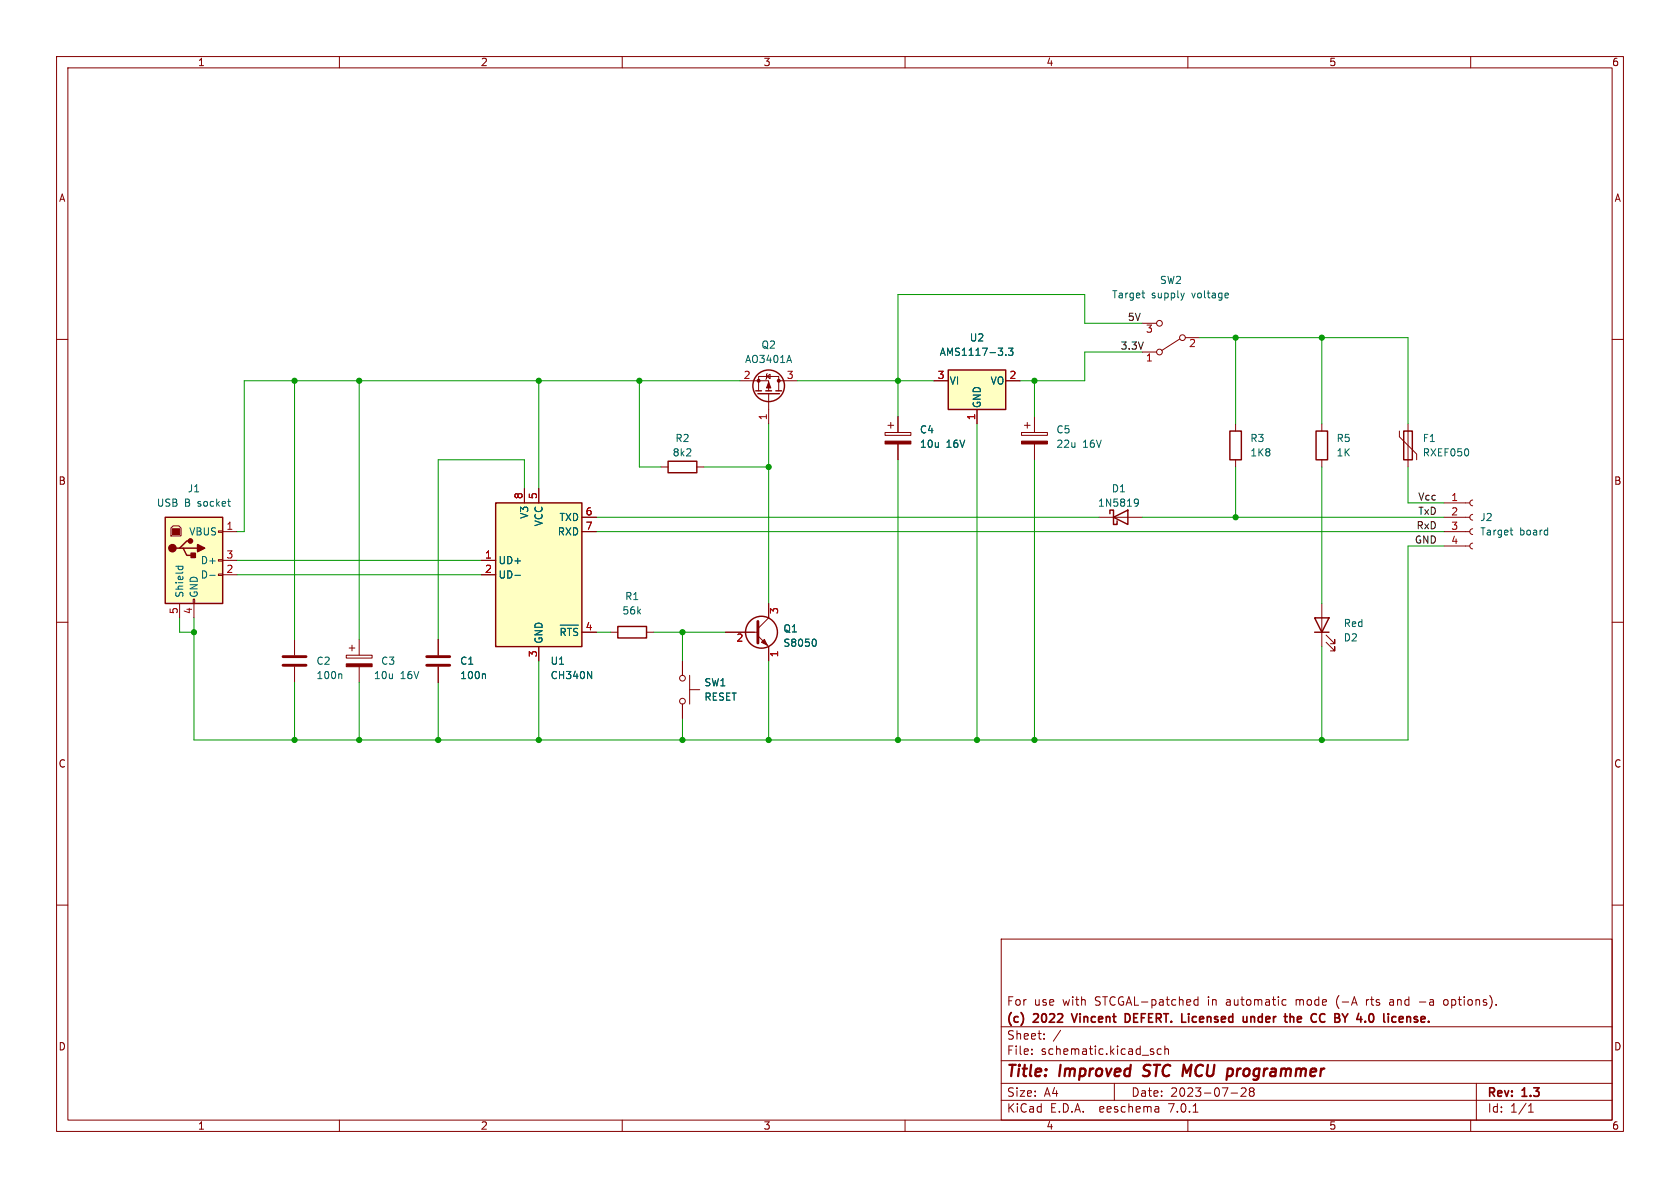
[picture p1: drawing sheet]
<svg xmlns="http://www.w3.org/2000/svg" width="297mm" height="210mm" viewBox="0 0 297 210" stroke-linecap="round" stroke-linejoin="round" font-family="sans-serif">
<g fill="none" stroke="#840000" stroke-width=".18">
<path d="M10 10h277v190h-277zM12 12h273v186h-273zM60 10v2M110 10v2M160 10v2M210 10v2M260 10v2M10 60h2M201.9 57.2h2.6M208.5 59.9l-3.1 2.1M209.5 59.7h2.6M285 60h2"/>
<path d="M130.8 67.3h5.1v1.8M134.1 69.1v-2.6h3.6v2.6M135.5 66.5l.6-.3v.7zM135.6 66l-.1 .2v.7l-.1 .2M135.9 69.6v5.3M137.7 67.3h3.3M156.5 76.5h4.5v.5h-4.5zM157 75.2h1M157.5 74.7v1M158.7 73.7v2.8M158.7 78.5v2.8M165.1 67.3h2.5"/>
<path d="M172.7 72.4v2.5M177.8 67.3h2.5M180.6 76.5h4.6v.5h-4.6zM181.1 75.2h1M181.6 74.7v1M182.9 73.7v2.8M182.9 78.5v2.8M201.9 62.2h2.6M218.4 74.9v1.3M233.7 74.9v1.3M247.4 76.2v1l3 3.1v1M248.9 74.9v7.7"/>
<path d="M30.2 93.3l.4-.3h1l.4 .3v1.4h-1.8zM38.6 98.9h.8v.3h-.8zM38.6 93.9h.8v.2h-.8zM39.4 94h2.5M39.4 99.1h2.5M85.1 99.1h2.5M92.7 86.4v2.5M95.2 86.4v2.5M102.9 94h2.5M102.9 91.4h2.5M116.8 82.6h1.3M123.2 82.6h1.3"/>
<path d="M194.3 91.4h7.6M218.4 81.3v1.3M233.7 81.3v1.3M255.3 94h4.5M255.3 96.5h4.5M255.3 91.4h4.5M255.3 88.9h4.5M260.3 96l-.3 .2-.2 .3 .2 .4 .3 .1M260.3 93.5l-.3 .1-.2 .4 .2 .3 .3 .2M260.3 90.9l-.3 .2-.2 .3 .2 .4 .3 .1M260.3 88.4l-.3 .2-.2 .3 .2 .4 .3 .1M10 110h2"/>
<path d="M31.7 106.7v2.5M34.2 105.9h.2v.8h-.2zM34.3 106.7v2.5M38.6 101.5h.8v.2h-.8zM39.4 101.6h2.5M52.1 113v2.8M52.1 117.9v2.8M61.2 115.8h4.6v.5h-4.6zM61.7 114.6h1M62.2 114v1.1M63.5 113v2.8M63.5 117.9v2.8"/>
<path d="M77.5 113v2.8M77.5 117.9v2.8M85.1 101.6h2.5M95.2 114.3v2.5M102.9 111.8h2.5M107.9 111.8h1.3M114.3 111.8h1.3M120.6 116.8v2.6M121.9 119.4v5.1M128.3 111.8h5.7M134 112.4l1.9 1.9v2.5M135.9 106.7v2.5l-1.9 1.9"/>
<path d="M233.7 106.7v7.6M234.4 113.5l1.6 1.6v-.8v.8h-.8M234.4 112.3l1.6 1.5v-.8v.8h-.8M285 110h2M120.6 124.5v2.5M121.9 121.9h1.8M10 160h2M285 160h2M177 166h108v32h-108zM211.8 176.2v1.5M211.8 176.8l-.4-.1-.3 .3v.4l.1 .2h.6M226.6 177.4l.3 .3 .5-.1"/>
<path d="M227.4 176.8l-.5-.1-.3 .3M264.5 177.6v.1M60 198v2M110 198v2M160 198v2M177 194.5h108M177 191.5h108M177 187.5h108M177 181.5h108M182.4 186.3v.1M182.4 185.5v.1M184.6 183.6v.1"/>
<path d="M184.6 182.8v.1M197 191.5v3M203.8 185.9l.2 .2-.2 .3M203.8 185.4l.1 .1M204.6 195.6l.3 .2v.8M204.9 196.5l-.5 .1M204.9 196h-.5M205.3 185.5l-.4-.1-.3 .3v.4l.1 .2h.6M205.9 185.5l.2-.1 .4 .1 .1 .9M205.9 184.9v1.5M210 198v2M210.9 196.6h.9"/>
<path d="M217.6 193.2h1.2M219.5 192.4h-.1M220.1 192.4l.2 .2-.1 .3-.8 .9h.9M221 192.4l-.1 .3 .2 .2M221.1 192.9l-.2 .3v.5l.2 .1h.3l.3-.3-.1-.4-.2-.2M221.1 192.9h.3M221.6 192.4l.1 .3-.3 .2M260 198v2M261 191.5v6.5M270.2 196.6h.9M270.2 195.5l.4-.4v1.5"/>
<circle cx="205" cy="57.2" r=".51"/>
<circle cx="209" cy="59.7" r=".51"/>
<circle cx="205" cy="62.2" r=".51"/>
<circle cx="120.7" cy="119.9" r=".51"/>
<circle cx="120.7" cy="124" r=".51"/>
</g>
<path d="M202 190.1l.3 .1" fill="none" stroke="#840000" stroke-width=".4"/>
<path d="M189.4 179.2l.5 1.5M199.5 179.3l-.6-.1v1.5l.6-.1M220.4 179.7v1M228.1 179.8h.5l.1 .9M234.1 179.3a.54 .54 0 0 0-.7 .3M242.8 179.5v.9M208.9 180.7h.7M220.4 180.6l-.4 .1M233.4 180.3v.2a.54 .54 0 0 0 .7 .1M247.4 180.2l.7-.1-.1-.3-.4-.1-.2 .2v.7h.6" fill="none" stroke="#840000" stroke-width=".3"/>
<g fill="#840000" stroke="#840000" stroke-width=".18">
<path d="M180.6 78h4.6v.5h-4.6z"/>
<path d="M30.5 93.5h1.2v1h-1.2z"/>
<path d="M61.2 117.3h4.6v.6h-4.6z"/>
<path d="M156.5 78h4.5v.5h-4.5z"/>
<path d="M135.9 67.6l.4 1h-.8z"/>
<path d="M134.6 113.5l.5-.5 .5 1z"/>
<circle cx="134.1" cy="67.3" r=".25"/>
<circle cx="137.7" cy="67.3" r=".25"/>
</g>
<g fill="#ffffc2" stroke="#ffffc2" stroke-width=".18">
<path d="M29.2 91.4h10.2v15.3h-10.2z"/>
<path d="M167.6 65.4h10.2v7h-10.2z"/>
<path d="M87.6 88.9h15.3v25.4h-15.3z"/>
</g>
<g fill="none" stroke="#840000" stroke-width=".25">
<path d="M133.6 69.1h1M134 69.6h3.8M135.4 69.1h1M137.2 69.1h1M167.6 65.4h10.2v7h-10.2zM217.4 76.2h2.1v5.1h-2.1zM232.7 76.2h2v5.1h-2zM248.2 76.2h1.5v5.1h-1.5zM29.2 91.4h10.2v15.3h-10.2zM31.7 96.9h.7l.6 1.3h1.3M32.4 96.9h2.5M33.7 95.6h-.7l-1.3 1.3h-.6"/>
<path d="M87.6 88.9h15.3v25.4h-15.3zM118.1 81.5h5.1v2.1h-5.1zM196.2 90.8v-.6h.6v2.5h.7v-.6M196.8 91.4l2.6-1.2v2.5zM109.2 110.7h5.1v2.1h-5.1zM232.4 109.2h2.5l-1.2 2.6zM232.4 111.8h2.5"/>
<circle cx="135.9" cy="68.2" r="2.79"/>
<circle cx="134.6" cy="111.8" r="2.82"/>
</g>
<g fill="#840000" stroke="#840000" stroke-width=".25">
<path d="M34.9 96.3l1.3 .6-1.3 .6z"/>
<path d="M33.8 97.8h.7v.8h-.7z"/>
<circle cx="30.5" cy="96.9" r=".63"/>
<circle cx="33.7" cy="95.6" r=".38"/>
</g>
<g fill="none" stroke="#006464" stroke-width=".18">
<path d="M201.9 51.8h.5M202.2 52.7h.2M209.4 51.8l-.3 .9M216.7 51.8l.4 .1 .1 .2-.6 .1M217.1 52.6l-.4 .1M139.5 62.8l.4 1.3M177.8 62.7v.1M178.3 61.5h.8l-.5 .5 .4 .2v.5l-.2 .1-.5-.1M40.2 88.6h.5M40.6 89.5h.1M200.8 88.2l.4 .1a.84 .84 0 0 1-.3 1.2h-.3M201.2 88.8l-.2 .2h-.2"/>
<path d="M267 93.7h.4M267.3 94.6h.1M31.1 100.1h1.2M31.6 100.1l-.1 .4M32.3 100.1v.4M37.1 101.7h1M60.2 119.1l.2 .2v.7M85.6 119.1l.2 .2v.7M91 101.7h1M99 110.5h3.2M99.9 111.3l-.2-.2h-.5v1.2M100.3 111.1h.7"/>
<path d="M100.7 111.1v1.2M102.1 111.1h-.5l-.2 .2M103.9 118.7l.7 1.3v-1.3M144 113a.79 .79 0 0 1 0 1.3"/>
</g>
<path d="M50 117.6h4.1M50 116.1h4.1M75.4 117.6h4.1M75.4 116.1h4.1M134 109.9v3.8" fill="none" stroke="#840000" stroke-width=".51"/>
<g fill="none" stroke="#009600" stroke-width=".18">
<path d="M201.9 57.2h-10.1v-5.1h-33.1v21.6M212.1 59.7h36.8v15.2M218.4 59.7v15.2M233.7 59.7v15.2M52.1 67.3v45.7M63.5 67.3v45.7M95.2 67.3v19.1M113 67.3v15.3h3.8M130.8 67.3h-87.6v26.7h-1.3M135.9 74.9v31.8M141 67.3h24.1M172.7 74.9v55.9"/>
<path d="M182.9 67.3v6.4M201.9 62.2h-10.1v5.1h-11.5M41.9 99.1h43.2M92.7 86.4v-5.1h-15.2v31.7M105.4 94h149.9M105.4 91.4h88.9M124.5 82.6h11.4M158.7 81.3v49.5M182.9 81.3v49.5M201.9 91.4h53.4M218.4 82.6v8.8M233.7 82.6v24.1"/>
<path d="M248.9 82.6v6.3h6.4M255.3 96.5h-6.4v34.3h-214.6v-21.6M31.7 109.2v2.6h2.6M41.9 101.6h43.2M95.2 116.8v14M105.4 111.8h2.5M115.6 111.8h12.7M120.6 111.8v5M135.9 116.8v14M233.7 114.3v16.5M52.1 120.7v10.1M63.5 120.7v10.1"/>
<path d="M77.5 120.7v10.1M120.6 127v3.8"/>
</g>
<g fill="#009600" stroke="#009600" stroke-width=".18">
<circle cx="135.9" cy="82.6" r=".46"/>
<circle cx="95.2" cy="130.8" r=".46"/>
<circle cx="120.6" cy="130.8" r=".46"/>
<circle cx="135.9" cy="130.8" r=".46"/>
<circle cx="120.6" cy="111.8" r=".46"/>
<circle cx="218.4" cy="91.4" r=".46"/>
<circle cx="233.7" cy="130.8" r=".46"/>
<circle cx="233.7" cy="59.7" r=".46"/>
<circle cx="218.4" cy="59.7" r=".46"/>
<circle cx="77.5" cy="130.8" r=".46"/>
<circle cx="63.5" cy="130.8" r=".46"/>
<circle cx="52.1" cy="130.8" r=".46"/>
<circle cx="52.1" cy="67.3" r=".46"/>
<circle cx="63.5" cy="67.3" r=".46"/>
<circle cx="113" cy="67.3" r=".46"/>
<circle cx="95.2" cy="67.3" r=".46"/>
<circle cx="34.3" cy="111.8" r=".46"/>
<circle cx="182.9" cy="130.8" r=".46"/>
<circle cx="172.7" cy="130.8" r=".46"/>
<circle cx="182.9" cy="67.3" r=".46"/>
<circle cx="158.7" cy="67.3" r=".46"/>
<circle cx="158.7" cy="130.8" r=".46"/>
</g>
<g font-size="2.8" fill="#840000">
<text x="178" y="190.8">Title:</text>
<text x="187.4" y="190.8">Improved</text>
<text x="202.9" y="190.8">STC MCU programmer</text>
</g>
<g font-size="2.1" fill="#840000">
<text x="178" y="177.9">For</text>
<text x="182.8" y="177.9">use</text>
<text x="187.9" y="177.9">with</text>
<text x="193.6" y="177.9">STCGAL-patched</text>
<text x="213.6" y="177.9">in</text>
<text x="216.9" y="177.9">automatic</text>
<text x="229.3" y="177.9">mode</text>
<text x="236.5" y="177.9">(-A</text>
<text x="241.9" y="177.9">rts</text>
<text x="246.1" y="177.9">and</text>
<text x="251.4" y="177.9">-a</text>
<text x="255.8" y="177.9">options).</text>
<text x="178" y="183.9">Sheet:</text>
<text x="178" y="181.1">(c)</text>
<text x="182.9" y="181.1">2022</text>
<text x="186.2" y="183.9">/</text>
<text x="190.2" y="181.1">Vincent</text>
<text x="199.9" y="181.1">DEFERT.</text>
<text x="210.4" y="181.1">Licensed</text>
<text x="221.7" y="181.1">under</text>
<text x="229.6" y="181.1">the</text>
<text x="234.7" y="181.1">CC</text>
<text x="239.2" y="181.1">BY</text>
<text x="243.6" y="181.1">4.0</text>
<text x="248.8" y="181.1">license.</text>
<text x="178" y="186.6">File:</text>
<text x="184" y="186.6">schematic.kicad_sch</text>
<text x="178" y="196.8">KiCad</text>
<text x="178" y="194">Size:</text>
<text x="184.6" y="194">A4</text>
<text x="185.7" y="196.8">E.D.A.</text>
<text x="194.4" y="196.8">eeschema</text>
<text x="200" y="194">Date:</text>
<text x="206.7" y="196.8">7.0.1</text>
<text x="206.9" y="194">2023-07-28</text>
<text x="263" y="194.2">Rev:</text>
<text x="263" y="196.8">Id:</text>
<text x="267" y="196.8">1/1</text>
<text x="269.2" y="194.2">1.3</text>
</g>
<g font-size="1.8" fill="#840000">
<text x="35" y="11.8">1</text>
<text x="85" y="11.8">2</text>
<text x="135" y="11.8">3</text>
<text x="185" y="11.8">4</text>
<text x="235" y="11.8">5</text>
<text x="285" y="11.8">6</text>
<text x="10.4" y="35.8">A</text>
<text x="285.4" y="35.8">A</text>
<text x="10.3" y="85.8">B</text>
<text x="285.3" y="85.8">B</text>
<text x="10.3" y="135.8">C</text>
<text x="285.3" y="135.8">C</text>
<text x="10.3" y="185.8">D</text>
<text x="285.3" y="185.8">D</text>
<text x="35" y="199.8">1</text>
<text x="85" y="199.8">2</text>
<text x="135" y="199.8">3</text>
<text x="185" y="199.8">4</text>
<text x="235" y="199.8">5</text>
<text x="285" y="199.8">6</text>
</g>
<g font-size="1.8" fill="#006464">
<text x="196.5" y="52.9">Target</text>
<text x="203.5" y="52.9">supply</text>
<text x="205" y="50.4">SW2</text>
<text x="210.7" y="52.9">voltage</text>
<text x="131.7" y="64.3">AO3401A</text>
<text x="134.6" y="61.8">Q2</text>
<text x="166.1" y="63.1">AMS1117-3.3</text>
<text x="171.4" y="60.5">U2</text>
<text x="167.9" y="68.1">VI</text>
<text x="175" y="68.1">VO</text>
<text x="162.6" y="76.8">C4</text>
<text x="173.5" y="72.1" transform="rotate(-90 173.5 72.1)">GND</text>
<text x="186.7" y="76.8">C5</text>
<text x="118.9" y="80.8">8k2</text>
<text x="119.3" y="78.3">R2</text>
<text x="162.6" y="79.3">10u</text>
<text x="167.2" y="79.3">16V</text>
<text x="186.7" y="79.3">22u</text>
<text x="191.4" y="79.3">16V</text>
<text x="221" y="78.3">R3</text>
<text x="221" y="80.8">1K8</text>
<text x="236.2" y="78.3">R5</text>
<text x="236.2" y="80.8">1K</text>
<text x="251.5" y="78.3">F1</text>
<text x="251.5" y="80.8">RXEF050</text>
<text x="27.7" y="89.7">USB</text>
<text x="32.6" y="89.7">B socket</text>
<text x="33.1" y="87.2">J1</text>
<text x="194" y="89.7">1N5819</text>
<text x="196.5" y="87.2">D1</text>
<text x="33.3" y="94.8">VBUS</text>
<text x="93.5" y="91.8" transform="rotate(-90 93.5 91.8)">V3</text>
<text x="96.1" y="93.2" transform="rotate(-90 96.1 93.2)">VCC</text>
<text x="98.5" y="94.8">RXD</text>
<text x="98.8" y="92.3">TXD</text>
<text x="261.6" y="92.3">J2</text>
<text x="261.6" y="94.8">Target</text>
<text x="268.6" y="94.8">board</text>
<text x="35.4" y="99.9">D+</text>
<text x="88.1" y="99.9">UD+</text>
<text x="32.6" y="105.7" transform="rotate(-90 32.6 105.7)">Shield</text>
<text x="35.1" y="105.7" transform="rotate(-90 35.1 105.7)">GND</text>
<text x="35.4" y="102.4">D-</text>
<text x="88.1" y="102.4">UD-</text>
<text x="110.5" y="106.2">R1</text>
<text x="96.1" y="113.8" transform="rotate(-90 96.1 113.8)">GND</text>
<text x="98.8" y="113.2">~{RTS}</text>
<text x="110" y="108.8">56k</text>
<text x="138.4" y="112">Q1</text>
<text x="237.5" y="113.5">D2</text>
<text x="237.5" y="111">Red</text>
<text x="55.9" y="117.7">C2</text>
<text x="67.3" y="117.7">C3</text>
<text x="81.3" y="117.7">C1</text>
<text x="97.3" y="117.7">U1</text>
<text x="138.4" y="114.5">S8050</text>
<text x="55.9" y="120.2">100n</text>
<text x="66" y="120.2">10u</text>
<text x="70.7" y="120.2">16V</text>
<text x="81.3" y="120.2">100n</text>
<text x="97.3" y="120.2">CH340N</text>
<text x="124.5" y="121.5">SW1</text>
<text x="124.5" y="124">RESET</text>
</g>
<g font-size="1.8" fill="#0f0f0f">
<text x="199.4" y="56.8">5V</text>
<text x="198.1" y="61.9">3.3V</text>
<text x="250.6" y="88.6">Vcc</text>
<text x="250.3" y="93.6">RxD</text>
<text x="250.6" y="91.1">TxD</text>
<text x="250" y="96.2">GND</text>
</g>
<g font-size="1.8" fill="#a90000">
<text x="202.5" y="59.1">3</text>
<text x="202.5" y="64.1">1</text>
<text x="210.2" y="61.6">2</text>
<text x="131.4" y="67.1">2</text>
<text x="139" y="67.1">3</text>
<text x="165.7" y="67.1">3</text>
<text x="178.4" y="67.1">2</text>
<text x="135.6" y="74.3" transform="rotate(-90 135.6 74.3)">1</text>
<text x="172.5" y="74.3" transform="rotate(-90 172.5 74.3)">1</text>
<text x="92.5" y="88.3" transform="rotate(-90 92.5 88.3)">8</text>
<text x="95" y="88.3" transform="rotate(-90 95 88.3)">5</text>
<text x="256.5" y="88.6">1</text>
<text x="40" y="93.7">1</text>
<text x="103.5" y="91.2">6</text>
<text x="103.5" y="93.7">7</text>
<text x="256.5" y="91.2">2</text>
<text x="256.5" y="93.7">3</text>
<text x="40" y="101.3">2</text>
<text x="40" y="98.8">3</text>
<text x="85.7" y="98.8">1</text>
<text x="85.7" y="101.3">2</text>
<text x="256.5" y="96.3">4</text>
<text x="31.5" y="108.6" transform="rotate(-90 31.5 108.6)">5</text>
<text x="34" y="108.6" transform="rotate(-90 34 108.6)">4</text>
<text x="103.5" y="111.5">4</text>
<text x="130.1" y="113.7">2</text>
<text x="137.8" y="108.6" transform="rotate(-90 137.8 108.6)">3</text>
<text x="95" y="116.2" transform="rotate(-90 95 116.2)">3</text>
<text x="137.8" y="116.2" transform="rotate(-90 137.8 116.2)">1</text>
</g>
</svg>
